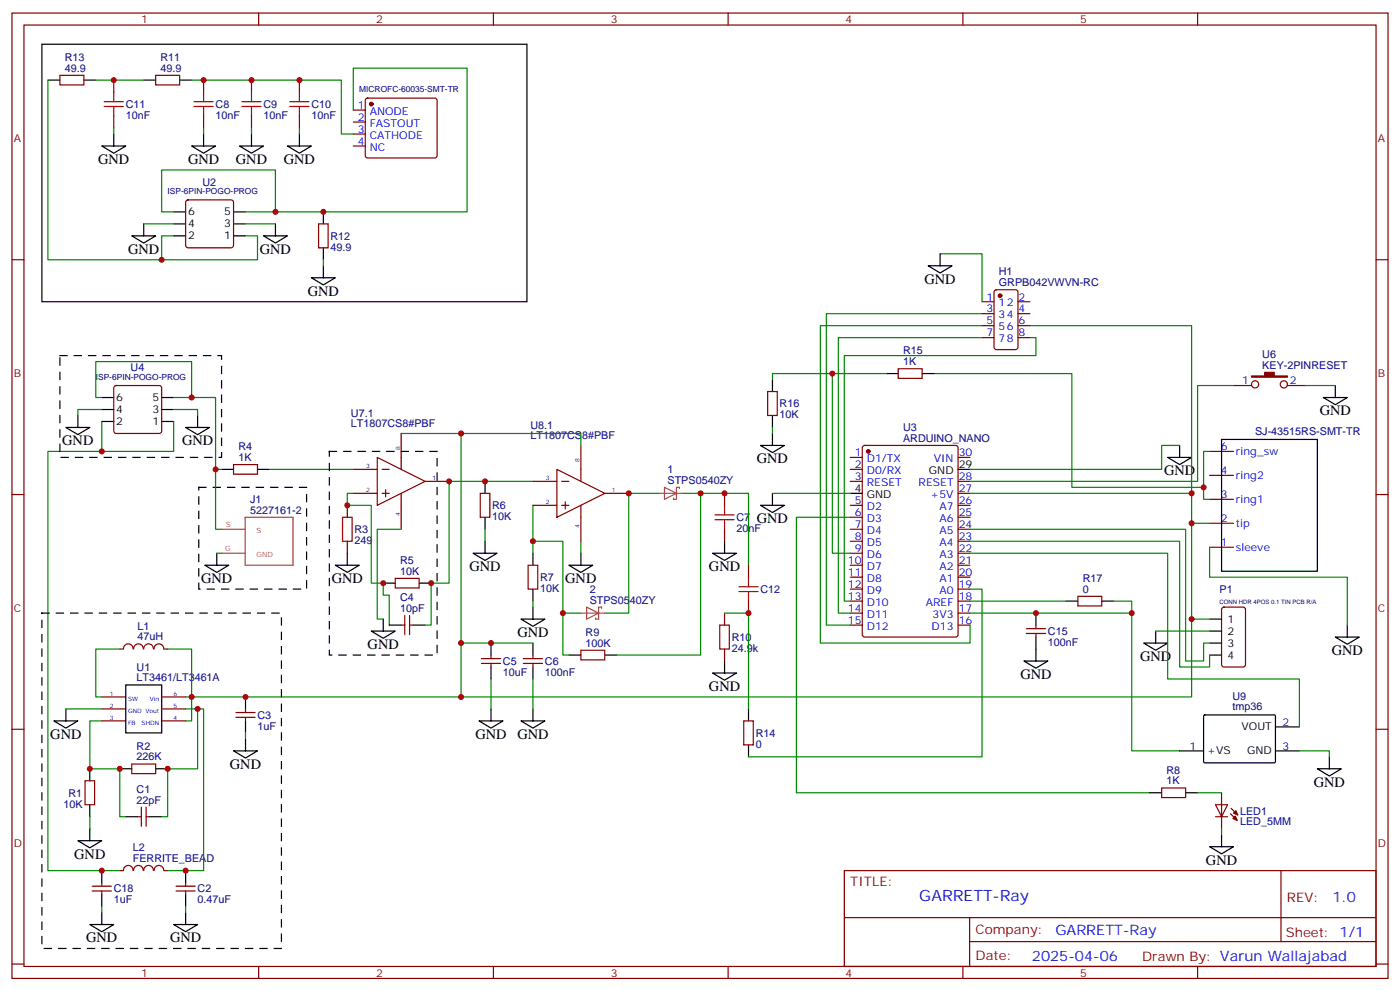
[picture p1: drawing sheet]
<svg xmlns="http://www.w3.org/2000/svg" width="412mm" height="292mm" viewBox="0 0 412 292" stroke-linecap="round" stroke-linejoin="round" font-family="sans-serif">
<g fill="none" stroke="#870000" stroke-width=".35">
<path d="M3.5 3.8h405.4v284.4h-405.4zM7.1 7.4h398.2v277.3h-398.2zM76.2 3.8v3.6M145.3 3.8v3.6M214.5 3.8v3.6M283.6 3.8v3.6M352.8 3.8v3.6M17.6 22.2h7.1v2.8h-7.1zM33.5 23.6v3.5M33.5 34.2v3.5M45.9 22.2h7v2.8h-7zM60 23.6v3.5"/>
<path d="M60 34.2v3.5M74.1 23.6v3.5M74.1 34.2v3.5M88.2 23.6v3.5M88.2 34.2v3.5M104.1 32.4h3.5M104.1 35.9h3.5M104.1 39.5h3.5M107.8 29.1l.5-.2h19.8l.5 .2 .2 .5v16.2l-.3 .5-.4 .2h-19.8l-.5-.2-.2-.5v-16.2zM54.9 59.1l.5-.2h12.7l.5 .2 .2 .5v12.7l-.2 .5-.5 .2h-12.7l-.5-.2-.2-.5v-12.7zM104.1 43h3.5M3.5 76.5h3.6"/>
<path d="M93.8 65.9h2.9v7.1h-2.9zM405.3 76.5h3.6M289.3 88.9h3.5M289.3 99.4h3.5M289.3 92.4h3.5M289.3 95.9h3.5M293 85.5l.5-.2h5.7l.6 .5 .1 16.5-.5 .6-5.9 .1-.6-.5-.1-16.5zM299.9 88.9h3.5M299.9 99.4h3.5M299.9 92.4h3.5M299.9 95.9h3.5M33.7 113.8l.5-.2h12.7l.5 .2 .2 .5v12.7l-.2 .5-.5 .2h-12.7l-.5-.3-.2-.4v-12.7z"/>
<path d="M226.1 115.3h2.9v7.1h-2.9zM264.6 108.6h7v2.8h-7zM363.4 113.6h5.3M379.2 113.6h5.3M68.8 136.8h7v2.9h-7zM104.1 138.3h7M111.1 134.7l14.1 7.1-14.1 7zM112.5 138.3h2.2M118.2 127.7v10.6M164 138.3l14.2 7-14.2 7.1zM171.1 131.2v10.6M250.5 134.7h3.5"/>
<path d="M250.5 138.3h3.5M254.2 131.4l.5-.2h26.8l.7 .4v55.3l-.4 .7h-27.1l-.6-.4-.1-55.3zM282.2 134.7h3.6M356.3 133h7.1M3.5 145.7h3.6M102.3 148.8v3.6M102.3 159.4v3.5M104.1 145.3h7M112.5 145.3h2.2M113.6 144.3v2.1M118.2 145.3v10.6M125.2 141.8h7.1"/>
<path d="M141.5 145.3h2.8v7.1h-2.8zM157 141.8h7M157 148.8h7M165.5 141.8h2.1M165.5 148.8h2.1M166.5 147.8v2.1M171.1 148.8v10.6M178.2 145.3h7M213.4 145.3v3.5M213.4 155.9v3.5M250.5 141.8h3.5M250.5 148.8h3.5"/>
<path d="M250.5 152.4h3.5M250.5 155.9h3.5M250.5 159.4h3.5M282.2 141.8h3.6M282.2 148.8h3.6M282.2 152.4h3.6M282.2 155.9h3.6M282.2 159.4h3.6M282.2 145.3h3.6M356.3 154.1h7.1M356.3 147.1h7.1M356.3 140h7.1"/>
<path d="M405.3 145.7h3.6M116.4 170.4h7.1v2.8h-7.1zM155.6 166.5h2.8v7h-2.8zM220.5 166.5v3.5M220.5 177.1v3.5M250.5 162.9h3.5M250.5 166.5h3.5M250.5 170h3.5M250.5 173.5h3.5M250.5 177.1h3.5M282.2 162.9h3.6M282.2 166.5h3.6"/>
<path d="M282.2 170h3.6M282.2 173.5h3.6M282.2 177.1h3.6M317.5 175.6h7.1v2.9h-7.1zM356.3 161.2h7.1M360.1 179l.4-.2h5.7l.6 .5 .1 16.5-.5 .6-5.9 .1-.6-.5-.1-16.5zM35.3 191.2h1M36.4 191.1a1.41 1.41 0 0 1 1.4-1.5 1.41 1.41 0 0 1 1.4 1.5M39.4 191.1a1.41 1.41 0 0 1 1.4-1.5 1.41 1.41 0 0 1 1.4 1.5M42.4 191.1a1.41 1.41 0 0 1 1.4-1.5 1.41 1.41 0 0 1 1.4 1.5M45.4 191.1a1.41 1.41 0 0 1 1.4-1.5 1.41 1.41 0 0 1 1.4 1.5M48.3 191.2h1.1"/>
<path d="M118.2 184.1h1M119.2 181.3v5.6M120.6 184.1h1.1M120.6 181.3v5.6M141.8 194h5.7M141.8 195.4h5.7M144.6 192.9v1.1M144.6 195.4v1.1M154.2 194h5.6M154.2 195.4h5.6M157 192.9v1.1M157 195.4v1.1"/>
<path d="M171.1 191.5h7.1v2.8h-7.1zM213.4 180.6v3.5M213.4 191.2v3.5M250.5 180.6h3.5M250.5 184.1h3.5M282.2 180.6h3.6M282.2 184.1h3.6M302.3 185.2h5.7M302.3 186.6h5.7M305.2 184.1v1.1M305.2 186.6v1M3.5 214.8h3.6"/>
<path d="M30 205.3h7M30 208.8h7M30 212.3h7M47.6 205.3h7.1M47.6 208.8h7.1M47.6 212.3h7.1M69.5 209.9h5.6M69.5 211.3h5.6M72.3 208.8v1.1M72.3 211.3v1M219.1 212.3h2.8v7.1h-2.8zM405.3 214.8h3.6"/>
<path d="M25 230h2.9v7h-2.9zM38.8 225h7.1v2.9h-7.1zM41.6 237.7v5.7M43 237.7v5.7M342.2 232.1h7v2.8h-7zM30 260v1M35.3 256.4h1M36.4 256.4a1.41 1.41 0 0 1 1.4-1.5 1.41 1.41 0 0 1 1.4 1.5M39.4 256.4a1.41 1.41 0 0 1 1.4-1.5 1.41 1.41 0 0 1 1.4 1.5M40.6 240.6h1M42.4 256.4a1.41 1.41 0 0 1 1.4-1.5 1.41 1.41 0 0 1 1.4 1.5M43 240.6h1.1"/>
<path d="M45.4 256.4a1.41 1.41 0 0 1 1.4-1.5 1.41 1.41 0 0 1 1.4 1.5M48.3 256.4h1.1M54.7 260v1M248.7 256.4h156.6v28.3h-156.6zM377.3 256.5v20.8M27.2 261h5.6M27.2 262.4h5.6M30 262.4v1.1M51.9 261h5.6M51.9 262.4h5.6M54.7 262.4v1.1M248.7 270.3h156.5"/>
<path d="M285.6 277.3h119.6M285.6 270.3v14.1M3.5 284h3.6M76.2 284.7v3.5M145.3 284.7v3.5M214.5 284.7v3.5M283.6 284.7v3.5M352.8 284.7v3.5M405.3 284h3.6"/>
<circle cx="369.7" cy="113.2" r="1.06"/>
<circle cx="378.2" cy="113.2" r="1.06"/>
</g>
<g fill="none" stroke="#000" stroke-width=".35">
<path d="M12.3 13h142.9v75.9h-142.9zM14.1 23.6h3.5M24.7 23.6h3.5M33.5 39.5v3.5M42.3 23.6h3.6M52.9 23.6h3.5M60 39.5v3.5M74.1 39.5v3.5M88.2 39.5v3.5M30 43h7l-3.5 2.1zM56.4 43h7.1l-3.5 2.1zM70.6 43h7l-3.5 2.1z"/>
<path d="M84.7 43h7l-3.5 2.1zM38.8 69.5h7.1l-3.6 2.1zM42.3 65.9v3.6M51.2 69.5h3.5M51.2 65.9h3.5M51.2 62.4h3.5M68.8 69.5h3.5M68.8 65.9h3.5M68.8 62.4h3.5M77.6 69.5h7.1l-3.6 2.1zM81.1 65.9v3.6M95.2 62.4v3.5"/>
<path d="M95.2 73v3.5M95.2 78.3v3.5M273.4 78.3h7.1l-3.6 2.1zM276.9 74.8v3.5M91.7 81.8h7.1l-3.6 2.1zM30 117.1h3.5M47.6 117.1h3.6M227.5 111.8v3.5M261.1 110h3.5M271.6 110h3.6M389.8 117.1h7.1l-3.6 2.1zM393.3 113.6v3.5"/>
<path d="M19.4 125.9h7.1l-3.6 2.1zM22.9 122.4v3.5M30 124.1h3.5M30 120.6h3.5M47.6 124.1h3.6M47.6 120.6h3.6M54.7 125.9h7l-3.5 2.1zM58.2 122.4v3.5M65.3 138.3h3.5M75.8 138.3h3.6M224 131.2h7.1l-3.6 2.1zM227.5 122.4v3.5"/>
<path d="M227.5 127.7v3.5M282.2 138.3h3.6M344 134.7h7l-3.5 2.1zM347.5 131.2v3.5M359.8 129.4h28.3v38.8h-28.3zM142.9 141.8v3.5M142.9 152.4v3.5M142.9 159.4v3.5M213.4 159.4v3.5M224 148.8h7.1l-3.6 2.2zM227.5 145.3v3.5M250.5 145.3h3.5"/>
<path d="M60.3 166.5h7.1l-3.5 2.1zM63.9 162.9v3.6M98.8 166.5h7l-3.5 2.1zM102.3 162.9v3.6M112.9 171.8h3.5M123.5 171.8h3.5M139.3 162.9h7.1l-3.5 2.2zM157 162.9v3.6M157 173.5v3.6M157 178.8v3.6M167.6 166.5h7l-3.5 2.1zM171.1 162.9v3.6"/>
<path d="M209.9 162.9h7.1l-3.6 2.2zM314 177.1h3.5M324.6 177.1h3.5M109.4 185.9h7l-3.5 2.1zM112.9 182.4v3.5M114.7 184.1h3.5M121.7 184.1h3.5M144.6 189.4v3.5M144.6 196.5v3.5M153.5 182.4h7l-3.5 2.1zM157 189.4v3.5M157 196.5v3.5"/>
<path d="M167.6 192.9h3.5M178.2 192.9h3.5M209.9 198.2h7.1l-3.6 2.1zM213.4 194.7v3.5M301.6 194.7h7.1l-3.5 2.1zM305.2 180.6v3.5M305.2 187.6v7.1M336.9 189.4h7.1l-3.6 2.1zM340.4 185.9v3.5M356.3 182.4h3.5M356.3 185.9h3.5M356.3 189.4h3.5"/>
<path d="M356.3 192.9h3.5M393.3 187.6h7.1l-3.5 2.2zM396.9 184.1v3.5M15.9 212.3h7l-3.5 2.2zM19.4 208.8v3.5M37 201.8h10.6v14.1h-10.6zM72.3 205.3v3.5M72.3 212.3v3.6M72.3 217.6v3.6M141.1 212.3h7.1l-3.6 2.2zM144.6 208.8v3.5M153.5 212.3h7l-3.5 2.2z"/>
<path d="M157 208.8v3.5M220.5 208.8v3.5M220.5 219.4v3.5M354.6 210.7l.3-.1h20.6l.2 .3v13.6l-.3 .2-20.7-.1-.2-.3zM375.7 214.1h7.1M26.5 226.4v3.6M26.5 237v3.6M35.3 226.4h3.5M45.9 226.4h3.5M68.8 221.2h7l-3.5 2.1zM338.7 233.5h3.5M347.5 221.2h7"/>
<path d="M349.2 233.5h3.6M375.7 221.2h7.1M388.1 226.4h7l-3.5 2.2zM391.6 222.9v3.5M22.9 247.6h7.1l-3.5 2.1zM26.5 244.1v3.5M30 256.4v3.6M37 240.6h3.6M44.1 240.6h3.5M54.7 256.4v3.6M356.3 249.4h7.1l-3.6 2.1zM359.8 245.9v3.5"/>
<path d="M26.5 272.3h7l-3.5 2.1zM30 263.5v3.5M30 268.8v3.5M51.2 272.3h7l-3.5 2.1zM54.7 263.5v3.5M54.7 268.8v3.5"/>
</g>
<g fill="none" stroke="#008700" stroke-width=".35">
<path d="M14.1 23.6v52.9h33.5M28.2 23.6h14.1M33.5 37.7v1.8M56.4 23.6h44.1v15.9h3.6M60 37.7v1.8M74.1 37.7v1.8M88.2 37.7v1.8M104.1 32.4v-12.3h33.5v42.3h-65.3M42.3 65.9h8.9M51.2 69.5h-3.6v7h28.2v-7h-3.5M51.2 62.4h-3.6v-12.3h33.5v12.3M72.3 65.9h8.8"/>
<path d="M95.2 76.5v1.8M276.9 74.8h12.4v14.1M289.3 92.4h-45.9v91.7h7.1M289.3 95.9h-47.6v93.5h44.1v-5.3M289.3 99.4h-42.4v81.2h3.6M303.4 95.9h47.6v49.4M303.4 99.4h1.8v5.3h-56.5v72.4h1.8M30 117.1h-1.8v-10.6h28.2v10.6h-5.2M56.4 117.1h7.1v38.8h1.8M245.2 110h-17.7v1.8M261.1 110h-15.9v52.9h5.3M275.2 110h40.5v33.5h38.8"/>
<path d="M363.4 113.6h-10.6v28.2h-67M384.5 113.6h8.8M30 133h-15.9v123.4h21.2M30 120.6h-7.1v1.8M30 124.1v8.9h21.2v-8.9M51.2 120.6h7v1.8M63.5 138.3h1.8M79.4 138.3h24.7M118.2 127.7h52.9v3.5M135.8 127.7v77.6M227.5 125.9v1.8M347.5 131.2h-5.3v7.1h-56.4"/>
<path d="M356.3 133h-1.8v14.1h1.8M104.1 145.3h-1.8v3.5h7.1v23h3.5v3.5h1.8v8.8M118.2 155.9h-7.1v26.5h1.8M142.9 155.9v3.5M157 141.8h-24.7v30h-5.3v12.3h-1.8M157 159.4h8.8v21.2h5.3M157 148.8v14.1M171.1 159.4v3.5M194 145.3h-8.8v35.3h-7M201.1 145.3h5.3v47.6h-24.7M206.4 145.3h14.1v21.2M227.5 145.3h23"/>
<path d="M250.5 152.4h-15.9v81.1h104.1M285.8 159.4h61.7v37.1h8.8v-3.6M285.8 155.9h63.4v38.8h5.3v-5.3h1.8M285.8 145.3h65.2v37.1h5.3M351 154.1h5.3M63.9 162.9h1.4M157 177.1v1.7M285.8 173.5h3.5v49.4h-68.8M285.8 162.9h58.2v37.1h38.8v14.1M285.8 177.1h28.2M328.1 177.1h5.3v3.5M356.3 161.2v8.8h40.6v14.1"/>
<path d="M35.3 191.2h-7.1v14.1h1.8M49.4 191.2h7v21.1h-1.7M135.8 189.4h21.2M144.6 200v8.8M157 200v8.8M165.8 180.6v12.3h1.8M213.4 180.6h7.1v28.2M285.8 180.6h47.6v40.6h14.1M340.4 185.9h15.9M351 182.4v22.9h-296.3M19.4 208.8h10.6M30 212.3h-3.5v14.1h8.8v14.2h1.7"/>
<path d="M54.7 208.8h5.3v47.6h-10.6M58.2 208.8v17.6h-8.8v14.2h-1.8M72.3 215.9v1.7M352.8 233.5h7M382.8 221.2h8.8v1.7M26.5 240.6v3.5M359.8 244.1v1.8M30 267v1.8M54.7 267v1.8"/>
</g>
<path d="M17.6 104.7h47.7v30h-47.7zM97 133h31.8v59.9h-31.8zM58.6 143.5h31.7v30h-31.7zM12.3 180.6h70.6v98.8h-70.6z" fill="none" stroke="#000" stroke-width=".35" stroke-dasharray="2.1 2.1"/>
<g fill="#870000" stroke="#870000" stroke-width=".35">
<path d="M368.7 110.7h3.8v-1h2.9v1h3.8v.4h-10.5z"/>
<circle cx="109.4" cy="30.7" r=".53"/>
<circle cx="255.8" cy="133" r=".53"/>
<circle cx="294.6" cy="87.1" r=".53"/>
</g>
<g fill="none" stroke="#a10000" stroke-width=".35">
<path d="M30.7 30h5.6M30.7 31.4h5.6M33.5 27.1v2.9M33.5 31.4v2.8M57.1 30h5.7M57.1 31.4h5.7M60 27.1v2.9M60 31.4v2.8M71.3 30h5.6M71.3 31.4h5.6M74.1 27.1v2.9M74.1 31.4v2.8"/>
<path d="M85.4 30h5.6M85.4 31.4h5.6M88.2 27.1v2.9M88.2 31.4v2.8M100.9 152.4h2.8v7h-2.8zM210.6 153.1h5.7M210.6 151.7h5.7M213.4 148.8v2.9M213.4 153.1v2.8M217.7 174.2h5.6M217.7 172.8h5.6M220.5 170v2.8"/>
<path d="M220.5 174.2v2.9M212 184.1h2.8v7.1h-2.8z"/>
</g>
<path d="M65.3 155.9h6.9M72.2 152.4h14.1v14.1h-14.1zM194 145.3h3.5M195.7 143.5l3.6 1.8-3.6 1.8zM197.6 145.3h3.5M200.1 143.9v-.4h-.8v3.6h-.9v-.4M65.3 162.9h6.9M172.8 178.8l3.5 1.8-3.5 1.8zM177.2 179.2v-.4h-.9v3.6h-.8v-.4M171.1 180.6h3.5M174.7 180.6h3.5" fill="none" stroke="#a64a4a" stroke-width=".35"/>
<g fill="#850000" stroke="#850000" stroke-width=".35">
<path d="M364.1 238.8l.5 1.2-1.2-.5z"/>
<path d="M363.2 241.1l.7-.7 .5 1.2z"/>
</g>
<path d="M358.1 237h3.5l-1.8 3.6zM359.8 233.5v10.6M362.5 239.7l1.9 1.9M362.7 238.1l1.9 1.9M358.1 240.6h3.5" fill="none" stroke="#850000" stroke-width=".35"/>
<g fill="#c00">
<circle cx="56.4" cy="205.3" r=".88"/>
<circle cx="26.5" cy="226.4" r=".88"/>
<circle cx="35.3" cy="226.4" r=".88"/>
<circle cx="54.7" cy="256.4" r=".88"/>
<circle cx="58.2" cy="208.8" r=".88"/>
<circle cx="49.4" cy="226.4" r=".88"/>
<circle cx="33.5" cy="23.6" r=".88"/>
<circle cx="60" cy="23.6" r=".88"/>
<circle cx="74.1" cy="23.6" r=".88"/>
<circle cx="88.2" cy="23.6" r=".88"/>
<circle cx="47.6" cy="76.5" r=".88"/>
<circle cx="95.3" cy="62.4" r=".88"/>
<circle cx="81.1" cy="62.4" r=".88"/>
<circle cx="30" cy="133" r=".88"/>
<circle cx="30" cy="256.4" r=".88"/>
<circle cx="56.4" cy="117.1" r=".88"/>
<circle cx="63.5" cy="138.3" r=".88"/>
<circle cx="112.9" cy="171.8" r=".88"/>
<circle cx="127" cy="171.8" r=".88"/>
<circle cx="142.9" cy="141.8" r=".88"/>
<circle cx="102.3" cy="148.8" r=".88"/>
<circle cx="132.3" cy="141.8" r=".88"/>
<circle cx="135.8" cy="127.7" r=".88"/>
<circle cx="135.8" cy="189.4" r=".88"/>
<circle cx="144.6" cy="189.4" r=".88"/>
<circle cx="157" cy="159.4" r=".88"/>
<circle cx="165.8" cy="180.6" r=".88"/>
<circle cx="185.2" cy="145.3" r=".88"/>
<circle cx="206.4" cy="145.3" r=".88"/>
<circle cx="213.4" cy="145.3" r=".88"/>
<circle cx="220.5" cy="180.6" r=".88"/>
<circle cx="354.5" cy="143.5" r=".88"/>
<circle cx="245.2" cy="110" r=".88"/>
<circle cx="351" cy="154.1" r=".88"/>
<circle cx="351" cy="145.3" r=".88"/>
<circle cx="351" cy="182.4" r=".88"/>
<circle cx="72.3" cy="205.3" r=".88"/>
<circle cx="135.8" cy="205.3" r=".88"/>
<circle cx="305.2" cy="180.6" r=".88"/>
<circle cx="333.4" cy="180.6" r=".88"/>
</g>
<text font-size="4.6" fill="#00f" x="270.8" y="265.5">GARRETT-Ray</text>
<g font-size="4.2">
<text x="28.9" y="48.3">GND</text>
<text x="55.4" y="48.3">GND</text>
<text x="69.5" y="48.3">GND</text>
<text x="83.6" y="48.3">GND</text>
<text x="37.7" y="74.8">GND</text>
<text x="76.6" y="74.8">GND</text>
<text x="272.3" y="83.6">GND</text>
<text x="90.7" y="87.1">GND</text>
<text x="388.8" y="122.4">GND</text>
<text x="18.3" y="131.2">GND</text>
<text x="53.6" y="131.2">GND</text>
<text x="223" y="136.5">GND</text>
<text x="342.9" y="140">GND</text>
<text x="223" y="154.1">GND</text>
<text x="59.3" y="171.8">GND</text>
<text x="97.7" y="171.8">GND</text>
<text x="138.3" y="168.2">GND</text>
<text x="166.5" y="171.8">GND</text>
<text x="208.8" y="168.2">GND</text>
<text x="108.3" y="191.2">GND</text>
<text x="152.4" y="187.6">GND</text>
<text x="335.8" y="194.7">GND</text>
<text x="392.3" y="192.9">GND</text>
<text x="208.8" y="203.5">GND</text>
<text x="300.6" y="200">GND</text>
<text x="14.8" y="217.6">GND</text>
<text x="140.1" y="217.6">GND</text>
<text x="152.4" y="217.6">GND</text>
<text x="67.7" y="226.4">GND</text>
<text x="387" y="231.7">GND</text>
<text x="21.9" y="252.9">GND</text>
<text x="355.2" y="254.7">GND</text>
<text x="25.4" y="277.6">GND</text>
<text x="50.1" y="277.6">GND</text>
</g>
<g font-size="4.2" fill="#00f">
<text x="392.5" y="265.7">1.0</text>
<text x="310.9" y="275.3">GARRETT-Ray</text>
<text x="304" y="283.1">2025-04-06</text>
</g>
<g font-size="3.9" fill="#800">
<text x="250.5" y="261">TITLE:</text>
<text x="379.1" y="265.7">REV:</text>
<text x="287.4" y="275.2">Company:</text>
<text x="378.7" y="275.8">Sheet: 1/1</text>
<text x="287.4" y="282.9">Date:</text>
<text x="336.4" y="283">Drawn By: Varun Wallajabad</text>
</g>
<g font-size="3.2" fill="#800">
<text x="41.6" y="6.8">1</text>
<text x="110.8" y="6.8">2</text>
<text x="179.9" y="6.8">3</text>
<text x="249.1" y="6.8">4</text>
<text x="318.2" y="6.8">5</text>
<text x="4.1" y="41.9">A</text>
<text x="405.9" y="41.9">A</text>
<text x="4.1" y="111.1">B</text>
<text x="405.9" y="111.1">B</text>
<text x="4.1" y="180.2">C</text>
<text x="405.9" y="180.2">C</text>
<text x="4.1" y="249.4">D</text>
<text x="405.9" y="249.4">D</text>
<text x="41.6" y="287.7">1</text>
<text x="110.8" y="287.7">2</text>
<text x="179.9" y="287.7">3</text>
<text x="249.1" y="287.7">4</text>
<text x="318.2" y="287.7">5</text>
</g>
<g font-size="3.2" fill="#000080">
<text x="19.1" y="18">R13</text>
<text x="47.3" y="18">R11</text>
<text x="19.1" y="21.1">49.9</text>
<text x="47.3" y="21.1">49.9</text>
<text x="37" y="35">10nF</text>
<text x="37" y="31.8">C11</text>
<text x="63.5" y="35">10nF</text>
<text x="63.5" y="31.9">C8</text>
<text x="77.6" y="35">10nF</text>
<text x="77.6" y="31.9">C9</text>
<text x="91.7" y="35">10nF</text>
<text x="91.7" y="31.9">C10</text>
<text x="59.6" y="54.7">U2</text>
<text x="97.4" y="70.7">R12</text>
<text x="97.4" y="73.8">49.9</text>
<text x="294.2" y="81">H1</text>
<text x="294.2" y="84.1">GRPB042VWVN-RC</text>
<text x="266" y="107.6">1K</text>
<text x="266" y="104.4">R15</text>
<text x="371.8" y="105.5">U6</text>
<text x="38.5" y="109.4">U4</text>
<text x="371.8" y="108.6">KEY-2PINRESET</text>
<text x="229.7" y="120">R16</text>
<text x="103.4" y="125.9">LT1807CS8#PBF</text>
<text x="103.4" y="122.8">U7.1</text>
<text x="229.7" y="123.2">10K</text>
<text x="156.3" y="129.4">LT1807CS8#PBF</text>
<text x="156.3" y="126.3">U8.1</text>
<text x="266" y="130.1">ARDUINO_NANO</text>
<text x="266" y="127">U3</text>
<text x="369.7" y="128.2">SJ-43515RS-SMT-TR</text>
<text x="70.2" y="135.8">1K</text>
<text x="70.2" y="132.6">R4</text>
<text x="196.6" y="142.5">STPS0540ZY</text>
<text x="196.6" y="139.3">1</text>
<text x="73.7" y="148.2">J1</text>
<text x="73.7" y="151.3">5227161-2</text>
<text x="145" y="153.2">10K</text>
<text x="145" y="150.1">R6</text>
<text x="217" y="153.6">C7</text>
<text x="104.4" y="160.2">249</text>
<text x="104.4" y="157.1">R3</text>
<text x="217" y="156.7">20nF</text>
<text x="117.8" y="166.2">R5</text>
<text x="117.8" y="169.3">10K</text>
<text x="159.1" y="171.2">R7</text>
<text x="318.9" y="171.5">R17</text>
<text x="117.8" y="177.1">C4</text>
<text x="159.1" y="174.3">10K</text>
<text x="173.7" y="177.8">STPS0540ZY</text>
<text x="173.7" y="174.6">2</text>
<text x="224" y="174.7">C12</text>
<text x="318.9" y="174.6">0</text>
<text x="359.2" y="174.6">P1</text>
<text x="40.5" y="185.5">L1</text>
<text x="117.8" y="180.2">10pF</text>
<text x="40.5" y="188.6">47uH</text>
<text x="172.5" y="190.5">100K</text>
<text x="172.5" y="187.3">R9</text>
<text x="215.5" y="192">24.9k</text>
<text x="215.5" y="188.9">R10</text>
<text x="308.7" y="190.2">100nF</text>
<text x="308.7" y="187">C15</text>
<text x="40.2" y="197.6">U1</text>
<text x="148.2" y="195.9">C5</text>
<text x="160.5" y="195.9">C6</text>
<text x="40.2" y="200.7">LT3461/LT3461A</text>
<text x="148.2" y="199">10uF</text>
<text x="160.5" y="199">100nF</text>
<text x="363" y="209.3">tmp36</text>
<text x="363" y="206.1">U9</text>
<text x="75.8" y="214.9">1uF</text>
<text x="75.8" y="211.7">C3</text>
<text x="40.2" y="220.8">R2</text>
<text x="222.6" y="220.2">0</text>
<text x="222.6" y="217.1">R14</text>
<text x="40.2" y="224">226K</text>
<text x="343.6" y="227.9">R8</text>
<text x="40.2" y="233.5">C1</text>
<text x="343.6" y="231">1K</text>
<text x="18.7" y="237.8">10K</text>
<text x="20.1" y="234.7">R1</text>
<text x="40.2" y="236.7">22pF</text>
<text x="365.3" y="240">LED1</text>
<text x="365.3" y="243.1">LED_5MM</text>
<text x="39.1" y="250.6">L2</text>
<text x="39.1" y="253.8">FERRITE_BEAD</text>
<text x="33.5" y="262.8">C18</text>
<text x="58.2" y="262.8">C2</text>
<text x="33.5" y="266">1uF</text>
<text x="58.2" y="266">0.47uF</text>
</g>
<g font-size="3.2" fill="#00f">
<text x="105.4" y="32.1">1</text>
<text x="105.4" y="35.6">2</text>
<text x="108.9" y="33.8">ANODE</text>
<text x="105.4" y="39.1">3</text>
<text x="108.9" y="37.4">FASTOUT</text>
<text x="108.9" y="40.9">CATHODE</text>
<text x="105.4" y="42.7">4</text>
<text x="108.9" y="44.4">NC</text>
<text x="290.6" y="88.5">1</text>
<text x="300" y="88.5">2</text>
<text x="290.6" y="92">3</text>
<text x="290.6" y="95.6">5</text>
<text x="294.1" y="90.3">12</text>
<text x="294.1" y="93.8">34</text>
<text x="300" y="95.6">6</text>
<text x="300" y="92">4</text>
<text x="290.6" y="99.1">7</text>
<text x="294.1" y="97.3">56</text>
<text x="294.1" y="100.9">78</text>
<text x="300" y="99.1">8</text>
<text x="365.9" y="113.2">1</text>
<text x="379.9" y="113.2">2</text>
<text x="251.8" y="134.4">1</text>
<text x="251.8" y="137.9">2</text>
<text x="255.3" y="136.1">D1/TX</text>
<text x="275" y="136.1">VIN</text>
<text x="282.4" y="134.4">30</text>
<text x="359.6" y="132.6">6</text>
<text x="364.1" y="134">ring_sw</text>
<text x="251.8" y="141.4">3</text>
<text x="255.3" y="139.7">D0/RX</text>
<text x="255.3" y="143.2">RESET</text>
<text x="270.6" y="143.2">RESET</text>
<text x="282.4" y="141.4">28</text>
<text x="359.6" y="139.7">4</text>
<text x="364.1" y="141.1">ring2</text>
<text x="251.8" y="148.5">5</text>
<text x="274.1" y="146.7">+5V</text>
<text x="282.4" y="148.5">26</text>
<text x="282.4" y="145">27</text>
<text x="359.6" y="146.7">3</text>
<text x="364.1" y="148.1">ring1</text>
<text x="251.8" y="152">6</text>
<text x="251.8" y="155.5">7</text>
<text x="255.3" y="150.2">D2</text>
<text x="255.3" y="153.8">D3</text>
<text x="276.7" y="153.8">A6</text>
<text x="276.7" y="150.2">A7</text>
<text x="282.4" y="155.5">24</text>
<text x="282.4" y="152">25</text>
<text x="359.6" y="153.8">2</text>
<text x="364.1" y="155.2">tip</text>
<text x="251.8" y="159.1">8</text>
<text x="255.3" y="157.3">D4</text>
<text x="255.3" y="160.8">D5</text>
<text x="276.7" y="160.8">A4</text>
<text x="276.7" y="157.3">A5</text>
<text x="282.4" y="159.1">23</text>
<text x="359.6" y="160.8">1</text>
<text x="249.8" y="166.1">10</text>
<text x="251.8" y="162.6">9</text>
<text x="255.3" y="164.4">D6</text>
<text x="255.3" y="167.9">D7</text>
<text x="276.7" y="167.9">A2</text>
<text x="276.7" y="164.4">A3</text>
<text x="282.4" y="166.1">21</text>
<text x="282.4" y="162.6">22</text>
<text x="364.1" y="162.2">sleeve</text>
<text x="249.8" y="169.7">11</text>
<text x="249.8" y="173.2">12</text>
<text x="255.3" y="171.4">D8</text>
<text x="276.7" y="171.4">A1</text>
<text x="282.4" y="173.2">19</text>
<text x="282.4" y="169.7">20</text>
<text x="249.8" y="176.7">13</text>
<text x="255.3" y="174.9">D9</text>
<text x="255.3" y="178.5">D10</text>
<text x="272.7" y="178.5">AREF</text>
<text x="276.7" y="174.9">A0</text>
<text x="282.4" y="176.7">18</text>
<text x="249.8" y="180.2">14</text>
<text x="249.8" y="183.8">15</text>
<text x="255.3" y="182">D11</text>
<text x="255.3" y="185.5">D12</text>
<text x="274.4" y="185.5">D13</text>
<text x="274.7" y="182">3V3</text>
<text x="282.4" y="183.8">16</text>
<text x="282.4" y="180.2">17</text>
<text x="377.8" y="213.7">2</text>
<text x="350.4" y="220.8">1</text>
<text x="377.8" y="220.8">3</text>
</g>
<g font-size="3.2">
<text x="55.4" y="63.5">6</text>
<text x="66.1" y="63.5">5</text>
<text x="55.4" y="70.5">2</text>
<text x="55.4" y="67">4</text>
<text x="66.1" y="70.5">1</text>
<text x="66.1" y="67">3</text>
<text x="34.2" y="118.1">6</text>
<text x="44.9" y="118.1">5</text>
<text x="34.2" y="125.2">2</text>
<text x="34.2" y="121.7">4</text>
<text x="44.9" y="125.2">1</text>
<text x="44.9" y="121.7">3</text>
<text x="282.4" y="137.9">29</text>
<text x="273.6" y="139.7">GND</text>
<text x="251.8" y="145">4</text>
<text x="255.3" y="146.7">GND</text>
<text x="361.6" y="183.4">1</text>
<text x="361.6" y="186.9">2</text>
<text x="361.6" y="190.5">3</text>
<text x="361.6" y="194">4</text>
<text x="365.7" y="215.2">VOUT</text>
<text x="355.6" y="222.2">+VS</text>
<text x="367.4" y="222.2">GND</text>
</g>
<g font-size="2.5" fill="#000080">
<text x="105.8" y="27.1">MICROFC-60035-SMT-TR</text>
<text x="49.4" y="57.1">ISP-6PIN-POGO-PROG</text>
<text x="28.2" y="111.8">ISP-6PIN-POGO-PROG</text>
</g>
<g font-size="2.1" fill="#a54b4b">
<text x="66.5" y="155.2">S</text>
<text x="75.6" y="156.9">S</text>
<text x="66.3" y="162.3">G</text>
<text x="75.6" y="164">GND</text>
</g>
<g font-size="1.8" fill="#00f">
<text x="107.9" y="137.9">3</text>
<text x="117.8" y="132.6" transform="rotate(-90 117.8 132.6)">8</text>
<text x="170.7" y="136.1" transform="rotate(-90 170.7 136.1)">8</text>
<text x="127.4" y="141.4">1</text>
<text x="160.8" y="141.4">3</text>
<text x="107.9" y="145">2</text>
<text x="160.8" y="148.5">2</text>
<text x="180.3" y="145">1</text>
<text x="117.8" y="152.1" transform="rotate(-90 117.8 152.1)">4</text>
<text x="170.7" y="155.6" transform="rotate(-90 170.7 155.6)">4</text>
<text x="32.4" y="204.9">1</text>
<text x="32.4" y="208.5">2</text>
<text x="37.7" y="206.3">SW</text>
<text x="37.7" y="209.9">GND Vout</text>
<text x="44.1" y="206.3">Vin</text>
<text x="51.2" y="208.5">5</text>
<text x="51.2" y="204.9">6</text>
<text x="32.4" y="212">3</text>
<text x="37.7" y="213.4">FB</text>
<text x="41.7" y="213.4">SHDN</text>
<text x="51.2" y="212">4</text>
</g>
<text font-size="1.8" fill="#000080" x="359.2" y="177.8">CONN HDR 4POS 0.1 TIN PCB R/A</text>
</svg>
